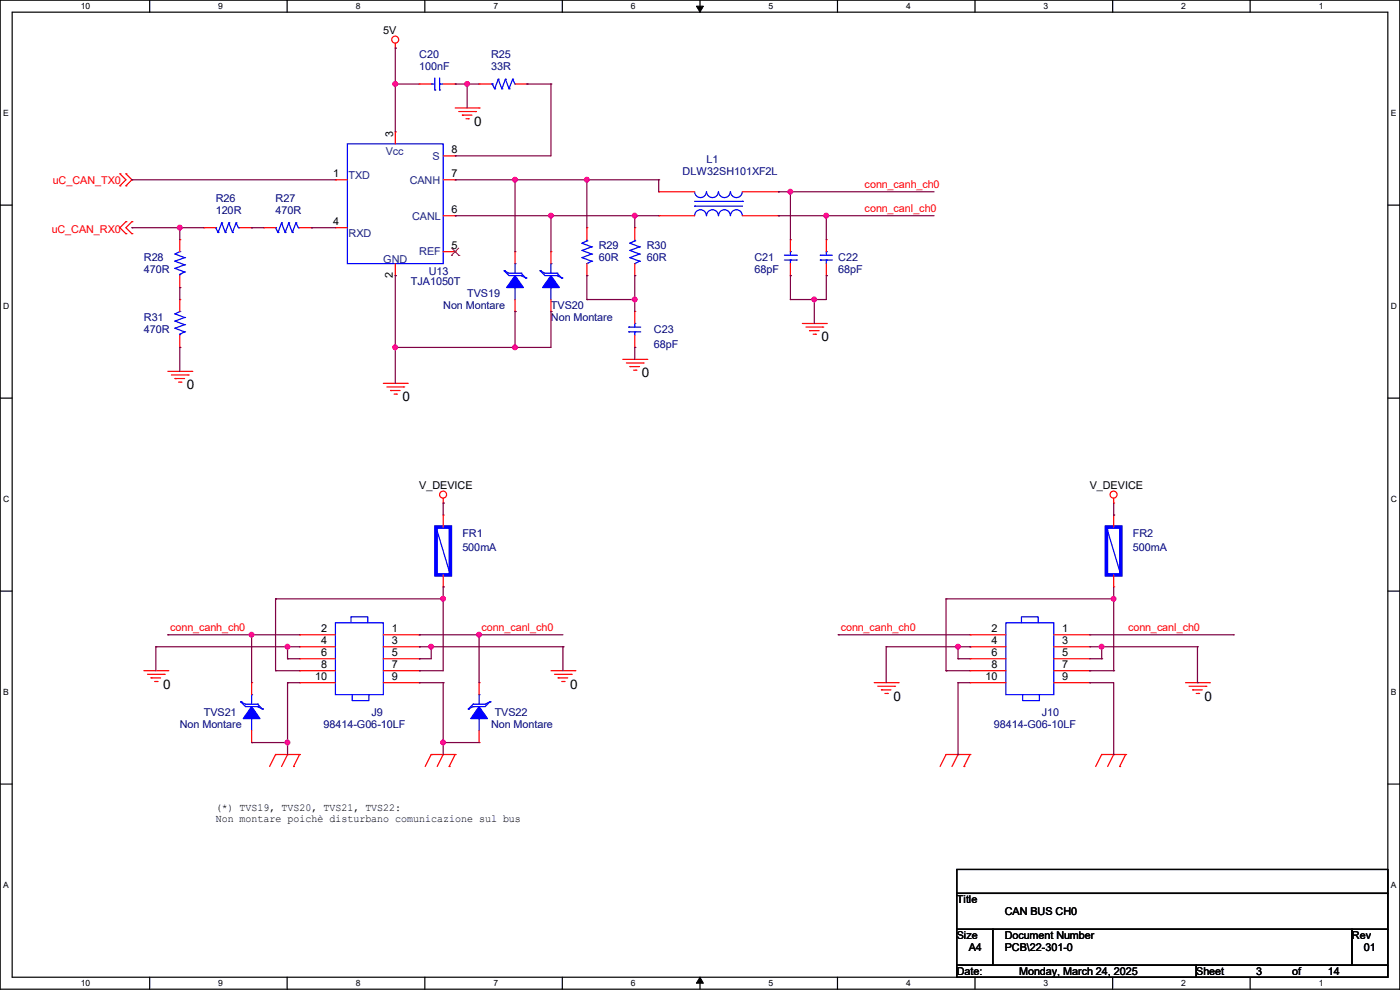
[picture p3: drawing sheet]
<svg xmlns="http://www.w3.org/2000/svg" width="297mm" height="210mm" viewBox="0 0 297 210" stroke-linecap="round" stroke-linejoin="round" font-family="sans-serif">
<path d="M0 0h297v209.8h-297zM2.6 2.6h291.8v204.7h-291.8z" fill="none" stroke="#000" stroke-width=".25"/>
<g fill="#fff">
<path d="M17.1 .3h2v2h-2z"/>
<path d="M17.1 207.6h2v1.9h-2z"/>
</g>
<path d="M31.7 0v2.6M31.7 207.3v2.5" fill="none" stroke="#000" stroke-width=".25"/>
<g fill="#fff">
<path d="M46.3 .3h1v2h-1z"/>
<path d="M46.3 207.6h1v1.9h-1z"/>
</g>
<path d="M60.9 0v2.6M60.9 207.3v2.5" fill="none" stroke="#000" stroke-width=".25"/>
<g fill="#fff">
<path d="M75.5 .3h1v2h-1z"/>
<path d="M75.5 207.6h1v1.9h-1z"/>
</g>
<path d="M90.1 0v2.6M90.1 207.3v2.5" fill="none" stroke="#000" stroke-width=".25"/>
<g fill="#fff">
<path d="M104.7 .3h1v2h-1z"/>
<path d="M104.7 207.6h1v1.9h-1z"/>
</g>
<path d="M119.3 0v2.6M119.3 207.3v2.5" fill="none" stroke="#000" stroke-width=".25"/>
<g fill="#fff">
<path d="M133.9 .3h.9v2h-.9z"/>
<path d="M133.9 207.6h.9v1.9h-.9z"/>
</g>
<path d="M148.5 0v2.6M148.5 207.3v2.5" fill="none" stroke="#000" stroke-width=".25"/>
<path d="M147.7 1.3h1.5l-.7 1.3zM148.5 207.3l.7 1.3h-1.5z" fill="#000" stroke="#000" stroke-width=".21"/>
<g fill="#fff">
<path d="M163.1 .3h.9v2h-.9z"/>
<path d="M163.1 207.6h.9v1.9h-.9z"/>
</g>
<path d="M177.7 0v2.6M177.7 207.3v2.5" fill="none" stroke="#000" stroke-width=".25"/>
<g fill="#fff">
<path d="M192.2 .3h1v2h-1z"/>
<path d="M192.2 207.6h1v1.9h-1z"/>
</g>
<path d="M206.8 0v2.6M206.8 207.3v2.5" fill="none" stroke="#000" stroke-width=".25"/>
<g fill="#fff">
<path d="M221.4 .3h1v2h-1z"/>
<path d="M221.4 207.6h1v1.9h-1z"/>
</g>
<path d="M236.1 0v2.6M236.1 207.3v2.5" fill="none" stroke="#000" stroke-width=".25"/>
<g fill="#fff">
<path d="M250.6 .3h1v2h-1z"/>
<path d="M250.6 207.6h1v1.9h-1z"/>
</g>
<path d="M265.2 0v2.6M265.2 207.3v2.5" fill="none" stroke="#000" stroke-width=".25"/>
<g fill="#fff">
<path d="M279.8 .3h1v2h-1z"/>
<path d="M279.8 207.6h1v1.9h-1z"/>
<path d="M.7 23h1.2v2h-1.2z"/>
<path d="M295.1 23h1.1v2h-1.1z"/>
<path d="M.7 64h1.2v2h-1.2z"/>
<path d="M295.1 64h1.2v2h-1.2z"/>
</g>
<path d="M0 43.5h2.6M294.4 43.5h2.6" fill="none" stroke="#000" stroke-width=".25"/>
<g fill="#fff">
<path d="M.7 104.9h1.2v2h-1.2z"/>
<path d="M295.1 104.9h1.2v2h-1.2z"/>
</g>
<path d="M0 84.5h2.6M294.4 84.5h2.6" fill="none" stroke="#000" stroke-width=".25"/>
<g fill="#fff">
<path d="M.7 145.8h1.2v2h-1.2z"/>
<path d="M295.1 145.8h1.1v2h-1.1z"/>
</g>
<path d="M0 125.4h2.6M294.4 125.4h2.6" fill="none" stroke="#000" stroke-width=".25"/>
<g fill="#fff">
<path d="M.7 186.8h1.2v2h-1.2z"/>
<path d="M295.1 186.8h1.1v2h-1.1z"/>
</g>
<path d="M0 166.3h2.6M294.4 166.3h2.6M203 184.4h91.4v5.1h-91.4zM203 189.5h91.4v7.6h-91.4zM203 197.1h7.6v7.7h-7.6zM210.6 197.1h76.2v7.7h-76.2zM286.8 197.1h7.6v7.7h-7.6zM203 204.8h50.8v2.5h-50.8zM253.8 204.8h40.6v2.5h-40.6z" fill="none" stroke="#000" stroke-width=".25"/>
<g fill="none" stroke="#f00" stroke-width=".25">
<path d="M83.9 10.2h.1M83.9 9.2v1M88.9 17.8h.1M88.9 17.8h2.6M94 17.8h2.6M96.6 17.8h.1M101.6 17.8h.1M101.6 17.8h2.6M109.3 17.8h2.5M111.8 17.8h.1M25.4 39.4h.1M25.4 36.9h.1"/>
<path d="M25.4 36.9l1.3 1.2-1.3 1.3M26.7 36.9h.1M26.7 39.4h.1M26.7 36.9l1.3 1.2-1.3 1.3M71.2 38.1h.1M71.2 38.1h2.5M83.9 28h.1M83.9 28v2.5M94 38.1h2.6M94 33.1h2.6M96.6 33.1h.1M96.6 38.1h.1"/>
<path d="M96.6 22.9h5M97.3 23.7h3.6M98.1 24.4h.1M98.1 24.4h2M98.8 25.2h.6M99.4 25.2h.1M100.9 23.7h.1M101.6 22.9h.1M26.7 47h.1M26.7 49.6h.1M26.7 47l-1.3 1.3 1.3 1.3M28 47h.1"/>
<path d="M28 49.6h.1M28 47l-1.3 1.3 1.3 1.3M38.1 50.8h.1M38.1 50.8v2.6M38.1 58.5v2.5M43.2 48.3h.1M43.2 48.3h2.6M50.8 48.3h2.6M53.4 48.3h.1M55.9 48.3h.1M55.9 48.3h2.6M63.5 48.3h2.6"/>
<path d="M66.1 48.3h.1M71.2 48.3h.1M71.2 48.3h2.5M83.9 58.5h.1M83.9 55.9v2.6M94 45.8h2.6M94 53.4h2.6M96.6 45.8h.1M96.6 53.4h.1M109.3 53.4h.1M109.3 53.4v2.5M116.9 53.4h.1"/>
<path d="M116.9 53.4v2.5M124.5 58.5h.1M124.5 48.3h.1M124.5 48.3v2.5M124.5 55.9v2.6M134.7 58.5h.1M134.7 48.3h.1M134.7 48.3v2.5M134.7 55.9v2.6M139.7 45.8h.1M139.7 40.7h.1M139.7 45.8h7.7"/>
<path d="M139.7 40.7h7.7M157.5 45.8h7.6M157.5 40.7h7.6M165.1 45.8h.1M165.1 40.7h.1M167.7 58.5h.1M167.7 50.8h.1M167.7 50.8v2.6M167.7 55.9v2.6M175.3 58.5h.1M175.3 50.8h.1M175.3 50.8v2.6"/>
<path d="M175.3 55.9v2.6M35.6 78.8h5.1M36.4 79.5h3.5M38.1 61h.1M38.1 63.5h.1M38.1 73.7h.1M38.1 63.5v2.6M38.1 71.2v2.5M39.9 79.5h.1M40.7 78.8h.1M109.3 66.1h.1M109.3 63.5v2.6"/>
<path d="M116.9 66.1h.1M116.9 63.5v2.6M132.1 76.2h5.1M132.9 77h3.5M133.6 77.8h.1M133.6 77.8h2.1M134.4 78.5h.5M134.7 73.7h.1M134.7 66.1h.1M134.7 66.1v2.5M134.7 71.2v2.5M134.9 78.5h.1"/>
<path d="M136.4 77h.1M137.2 76.2h.1M170.2 68.6h5.1M171 69.4h3.5M171.7 70.1h.1M171.7 70.1h2.1M172.5 70.9h.5M173 70.9h.1M174.5 69.4h.1M175.3 68.6h.1M37.1 80.3h.1M37.1 80.3h2.1"/>
<path d="M37.9 81.1h.5M38.4 81.1h.1M81.3 81.3h5.1M82.1 82.1h3.5M82.8 82.8h.1M82.8 82.8h2.1M83.6 83.6h.5M84.1 83.6h.1M85.6 82.1h.1M86.4 81.3h.1M94 106.7h.1M94 109.3h.1"/>
<path d="M94 105.7v1M94 109.3v2.5M236.3 106.7h.1M236.3 109.3h.1M236.3 105.7v1M236.3 109.3v2.5M63.5 134.7h.1M63.5 137.2h.1M63.5 139.7h.1M63.5 134.7h7.7M63.5 137.2h7.7M63.5 139.7h7.7"/>
<path d="M81.3 134.7h7.6M81.3 137.2h7.6M81.3 139.7h7.6M88.9 134.7h.1M88.9 137.2h.1M88.9 139.7h.1M94 124.5h.1M94 122v2.5M205.8 134.7h.1M205.8 137.2h.1M205.8 139.7h.1M205.8 134.7h7.6"/>
<path d="M205.8 137.2h7.6M205.8 139.7h7.6M223.6 134.7h7.6M223.6 137.2h7.6M223.6 139.7h7.6M231.2 134.7h.1M231.2 137.2h.1M231.2 139.7h.1M236.3 124.5h.1M236.3 122v2.5M30.5 142.3h5.1M31.3 143h3.5"/>
<path d="M32 143.8h.1M32 143.8h2.1M32.8 144.6h.5M33.3 144.6h.1M34.8 143h.1M35.6 142.3h.1M53.4 144.8h.1M53.4 157.5h.1M53.4 144.8v2.6M53.4 155v2.5M63.5 142.3h.1M63.5 144.8h.1"/>
<path d="M63.5 142.3h7.7M63.5 144.8h7.7M81.3 142.3h7.6M81.3 144.8h7.6M88.9 142.3h.1M88.9 144.8h.1M101.6 144.8h.1M101.6 157.5h.1M101.6 144.8v2.6M101.6 155v2.5M116.9 142.3h5.1M117.6 143h3.6"/>
<path d="M118.4 143.8h.1M118.4 143.8h2M119.2 144.6h.5M119.7 144.6h.1M121.2 143h.1M122 142.3h.1M185.5 144.8h5M186.2 145.6h3.6M187 146.3h.1M187 146.3h2M187.7 147.1h.6M188.3 147.1h.1"/>
<path d="M189.8 145.6h.1M190.5 144.8h.1M205.8 142.3h.1M205.8 144.8h.1M205.8 142.3h7.6M205.8 144.8h7.6M223.6 142.3h7.6M223.6 144.8h7.6M231.2 142.3h.1M231.2 144.8h.1M251.5 144.8h5.1M252.3 145.6h3.5"/>
<path d="M253 146.3h.1M253 146.3h2.1M253.8 147.1h.5M254.3 147.1h.1M255.8 145.6h.1M256.6 144.8h.1M58.5 160.1h.1M58.5 160.1l-1.3 2.5M58.5 160.1h5M61 160.1h.1M61 160.1l-1.3 2.5M62.3 162.6h.1"/>
<path d="M63.5 160.1h.1M63.5 160.1l-1.2 2.5M91.5 160.1h.1M91.5 160.1h5.1M91.5 160.1l-1.3 2.5M94 160.1h.1M94 160.1l-1.2 2.5M95.3 162.6h.1M96.6 160.1h.1M96.6 160.1l-1.3 2.5M200.7 160.1h.1M200.7 160.1h5.1"/>
<path d="M200.7 160.1l-1.3 2.5M203.2 160.1h.1M203.2 160.1l-1.2 2.5M204.5 162.6h.1M205.8 160.1h.1M205.8 160.1l-1.3 2.5M233.7 160.1h.1M233.7 160.1h5.1M233.7 160.1l-1.2 2.5M236.3 160.1h.1M236.3 160.1l-1.3 2.5M237.5 162.6h.1"/>
<path d="M238.8 160.1h.1M238.8 160.1l-1.3 2.5"/>
<circle cx="83.8" cy="8.4" r=".74"/>
<circle cx="94" cy="104.9" r=".74"/>
<circle cx="236.2" cy="104.9" r=".74"/>
</g>
<g fill="none" stroke="#00f" stroke-width=".25">
<path d="M91.5 17.8h.1M91.5 17.8h.7M92.2 19.1h.1M92.2 16.6v2.5M93.3 19.1h.1M93.3 17.8h.1M93.3 17.8h.7M93.3 16.6v2.5M104.2 17.8h.2M104.4 17.8h.1M104.4 17.8l.5 1M104.9 18.8h.1"/>
<path d="M105.7 16.8h.1M105.7 16.8l-.8 2M105.7 16.8l.8 2M106.5 18.8h.1M107.2 16.8h.1M107.2 16.8l-.7 2M107.2 16.8l.8 2M108 18.8h.1M108.8 16.8h.1M108.8 16.8l-.8 2M108.8 16.8l.5 1M109.3 17.8h.1"/>
<path d="M73.7 30.5h20.3v25.4h-20.3zM37.1 56.9h.1M37.1 55.4h.1M37.1 53.9h.1M37.1 56.9l2.1 .8M37.1 55.4l2.1 .8M37.1 53.9l2.1 .8M38.1 53.4h.1M38.1 58.2h.1M38.1 53.4l-1 .5M38.1 58.2v.3M39.2 57.7h.1"/>
<path d="M39.2 56.2h.1M39.2 54.7h.1M39.2 57.7l-1.1 .5M39.2 56.2l-2.1 .7M39.2 54.7l-2.1 .7M45.8 48.3h.1M45.8 48.3l.5 1M46.3 49.3h.1M47 47.3h.1M47 47.3l.8 2M47 47.3l-.7 2M47.8 49.3h.1"/>
<path d="M48.6 47.3h.1M48.6 47.3l.7 2M48.6 47.3l-.8 2M49.3 49.3h.1M50.1 47.3h.1M50.1 47.3l.5 1M50.1 47.3l-.8 2M50.6 48.3h.1M50.6 48.3h.2M58.5 48.3h.1M58.5 48.3l.5 1M59 49.3h.1"/>
<path d="M59.7 47.3h.1M59.7 47.3l.8 2M59.7 47.3l-.7 2M60.5 49.3h.1M61.3 47.3h.1M61.3 47.3l.7 2M61.3 47.3l-.8 2M62 49.3h.1M62.8 47.3h.1M62.8 47.3l.5 1M62.8 47.3l-.8 2M63.3 48.3h.1"/>
<path d="M63.3 48.3h.2M107 57.4h.1M107 57.4l1 1.1h2.5M107 57.4l1 .6h2.5M109.3 55.9h.1M109.3 55.9v2.1M110.5 58.5h.1M110.5 58h.1M110.5 58l1 1M110.5 58.5l1 .5M111.5 59h.1M114.6 57.4h.1"/>
<path d="M114.6 57.4l1 1.1h2.6M114.6 57.4l1 .6h2.6M116.9 55.9h.1M116.9 55.9v2.1M118.2 58.5h.1M118.2 58h.1M118.2 58l1 1M118.2 58.5l1 .5M119.2 59h.1M123.5 51.6h.1M123.5 53.1h.1M123.5 54.7h.1"/>
<path d="M123.5 51.6l2 .8M123.5 53.1l2 .8M123.5 54.7l2 .7M124.5 55.9h.1M124.5 51.1h.1M124.5 51.1l-1 .5M124.5 50.8v.3M125.5 52.4h.1M125.5 53.9h.1M125.5 55.4h.1M125.5 52.4l-2 .7M125.5 53.9l-2 .8"/>
<path d="M125.5 55.4l-1 .5M133.6 51.6h.1M133.6 53.1h.1M133.6 54.7h.1M133.6 51.6l2.1 .8M133.6 53.1l2.1 .8M133.6 54.7l2.1 .7M134.7 55.9h.1M134.7 51.1h.1M134.7 50.8v.3M134.7 51.1l-1.1 .5M135.7 52.4h.1"/>
<path d="M135.7 53.9h.1M135.7 55.4h.1M135.7 52.4l-2.1 .7M135.7 53.9l-2.1 .8M135.7 55.4l-1 .5M147.4 45.8a1.25 1.25 0 0 1 1.2-1.3 1.25 1.25 0 0 1 1.3 1.3 1.27 1.27 0 0 1 1.2-1.3 1.27 1.27 0 0 1 1.3 1.3M147.4 43.7h.1M147.4 40.7a1.25 1.25 0 0 0 1.2 1.2 1.25 1.25 0 0 0 1.3-1.2 1.27 1.27 0 0 0 1.2 1.2 1.27 1.27 0 0 0 1.3-1.2M147.4 42.7h10.1M147.4 43.7h10.1M152.4 40.7a1.25 1.25 0 0 0 1.3 1.2 1.25 1.25 0 0 0 1.2-1.2M152.4 45.8a1.25 1.25 0 0 1 1.3-1.3 1.25 1.25 0 0 1 1.2 1.3"/>
<path d="M155 45.8a1.25 1.25 0 0 1 1.2-1.3 1.25 1.25 0 0 1 1.3 1.3M155 40.7a1.25 1.25 0 0 0 1.2 1.2 1.25 1.25 0 0 0 1.3-1.2M157.5 42.7h.1M166.4 55.2h2.6M166.4 54.1h2.6M167.7 53.4h.1M167.7 55.2h.1M167.7 53.4v.7M167.7 55.2v.7M169 55.2h.1M169 54.1h.1M174 55.2h.1"/>
<path d="M174 54.1h.1M174 55.2h2.6M174 54.1h2.6M175.3 53.4h.1M175.3 55.2h.1M175.3 53.4v.7M175.3 55.2v.7M37.1 69.6h.1M37.1 68.1h.1M37.1 66.6h.1M37.1 69.6l2.1 .8M37.1 68.1l2.1 .8"/>
<path d="M37.1 66.6l2.1 .8M38.1 66.1h.1M38.1 70.9h.1M38.1 70.9v.3M38.1 66.1l-1 .5M39.2 70.4h.1M39.2 68.9h.1M39.2 67.4h.1M39.2 70.4l-1.1 .5M39.2 68.9l-2.1 .7M39.2 67.4l-2.1 .7M109.3 61h.1"/>
<path d="M109.3 61v2.5M116.9 61h.1M116.9 61v2.5M133.4 70.4h.1M133.4 69.4h.1M133.4 70.4h2.5M133.4 69.4h2.5M134.7 68.6h.1M134.7 70.4h.1M134.7 68.6v.8M134.7 70.4v.8M92.5 111.8h.1"/>
<path d="M92.5 111.8l3 10.2M234.7 111.8h.1M234.7 111.8l3.1 10.2M71.2 132.1h10.1v15.3h-10.1zM74.5 132.1v-1.2h3.5v1.2M213.4 132.1h10.2v15.3h-10.2zM216.7 132.1v-1.2h3.6v1.2M51.1 148.9h.1M51.1 148.9l1 1h2.6M51.1 148.9l1 .5h2.6M53.4 147.4h.1M53.4 152.4h.1"/>
<path d="M53.4 147.4v2M53.4 152.4v2.6M54.7 149.9h.1M54.7 149.4h.1M54.7 149.4l1 1M54.7 149.9l1 .5M55.7 150.4h.1M74.7 147.4v1.2h3.6v-1.2M99.4 150.4h.1M100.4 149.9h.1M100.4 149.4h.1M100.4 149.4l-1 1"/>
<path d="M100.4 149.9l-1 .5M101.6 147.4h.1M101.6 152.4h.1M101.6 147.4v2M101.6 152.4v2.6M103.9 148.9h.1M103.9 148.9l-1 1h-2.5M103.9 148.9l-1 .5h-2.5M217 147.4v1.2h3.5v-1.2"/>
</g>
<path d="M95.8 54.2h.1M95.8 52.6l1.6 1.6M97.3 52.6l-1.5 1.6M97.4 54.2h.1" fill="none" stroke="#804000" stroke-width=".21"/>
<g fill="#00f" stroke="#00f" stroke-width=".25">
<path d="M109.3 58.5l1.7 2.5h-3.5z" fill-rule="evenodd"/>
<path d="M116.9 58.5l1.8 2.5h-3.6z" fill-rule="evenodd"/>
<path d="M53.4 149.9l1.8 2.5h-3.6z" fill-rule="evenodd"/>
<path d="M101.6 149.9l1.8 2.5h-3.5z" fill-rule="evenodd"/>
</g>
<path d="M92.5 111.8h3v10.2h-3zM234.7 111.8h3.1v10.2h-3.1z" fill="none" stroke="#00f" stroke-width=".76"/>
<g fill="none" stroke="#800040" stroke-width=".25">
<path d="M83.9 10.2h.1M83.9 17.8h.1M83.9 10.2v17.8M83.9 17.8h5M96.6 17.8h.1M96.6 17.8h5M99.1 17.8h.1M99.1 17.8v5.1M111.8 17.8h.1M111.8 17.8h5.1M116.9 17.8h.1M116.9 17.8v15.3h-20.3"/>
<path d="M28 38.1h.1M28 38.1h43.2M96.6 33.1h.1M96.6 38.1h.1M96.6 38.1h43.1M109.3 38.1h.1M109.3 38.1v15.3M124.5 38.1h.1M124.5 38.1v10.2M139.7 38.1h.1M139.7 38.1v2.6M28 48.3h.1"/>
<path d="M28 48.3h15.2M38.1 48.3h.1M38.1 48.3v2.5M53.4 48.3h.1M53.4 48.3h2.5M66.1 48.3h.1M66.1 48.3h5.1M83.9 58.5h.1M83.9 58.5v22.8M96.6 45.8h.1M96.6 45.8h43.1M116.9 45.8h.1"/>
<path d="M116.9 45.8v7.6M124.5 58.5h.1M124.5 58.5v5M134.7 45.8h.1M134.7 58.5h.1M134.7 45.8v2.5M134.7 58.5v7.6M165.1 40.7h.1M165.1 45.8h.1M165.1 45.8h33.1M165.1 40.7h33.1M167.7 40.7h.1"/>
<path d="M167.7 58.5h.1M167.7 40.7v10.1M167.7 58.5v5M175.3 45.8h.1M175.3 58.5h.1M175.3 45.8v5M175.3 58.5v5h-7.6M38.1 61h.1M38.1 73.7h.1M38.1 61v2.5M38.1 73.7v5.1M83.9 73.7h.1"/>
<path d="M109.3 66.1h.1M109.3 73.7h.1M109.3 66.1v7.6M116.9 66.1h.1M116.9 66.1v7.6h-33M124.5 63.5h.1M124.5 63.5h10.2M134.7 73.7h.1M134.7 63.5h.1M134.7 73.7v2.5M167.7 63.5h.1M172.8 63.5h.1"/>
<path d="M172.8 63.5v5.1M94 106.7h.1M94 106.7v2.6M236.3 109.3h.1M236.3 106.7v2.6M33.1 137.2h.1M33.1 137.2h30.4M33.1 137.2v5.1M35.6 134.7h.1M35.6 134.7h27.9M53.4 134.7h.1M53.4 134.7v10.1"/>
<path d="M58.5 127h.1M58.5 127v15.3M58.5 127h35.5M61 137.2h.1M61 139.7h.1M61 137.2v2.5M61 139.7h2.5M88.9 134.7h.1M88.9 137.2h.1M88.9 139.7h.1M88.9 134.7h30.5M88.9 137.2h30.5"/>
<path d="M91.5 137.2h.1M91.5 137.2v2.5h-2.6M94 124.5h.1M94 127h.1M94 124.5v17.8h-5.1M101.6 134.7h.1M101.6 134.7v10.1M119.4 137.2h.1M119.4 137.2v5.1M177.8 134.7h.1M177.8 134.7h28M188 137.2h.1"/>
<path d="M188 137.2h17.8M188 137.2v7.6M200.7 127h.1M200.7 127h35.6M200.7 127v15.3M203.2 137.2h.1M203.2 139.7h.1M203.2 139.7h2.6M203.2 137.2v2.5M205.8 137.2h.1M231.2 134.7h30.5M231.2 137.2h22.8"/>
<path d="M231.2 139.7h2.5M233.7 137.2h.1M233.7 139.7h.1M233.7 137.2v2.5M236.3 127h.1M236.3 124.5v17.8M254 137.2h.1M254 137.2v7.6M261.7 134.7h.1M53.4 157.5h.1M53.4 157.5h7.6M58.5 142.3h.1"/>
<path d="M58.5 142.3h5M61 144.8h.1M61 157.5h.1M61 144.8h2.5M61 144.8v15.3M88.9 144.8h.1M88.9 142.3h.1M88.9 144.8h5.1M94 144.8h.1M94 157.5h.1M94 157.5h7.6M94 144.8v15.3"/>
<path d="M200.7 142.3h.1M200.7 142.3h5.1M203.2 144.8h.1M203.2 144.8h2.6M203.2 144.8v15.3M231.2 142.3h.1M231.2 144.8h.1M231.2 144.8h5.1v15.3M231.2 142.3h5.1M236.3 142.3h.1M254 144.8h.1M203.2 160.1h.1"/>
<path d="M236.3 160.1h.1"/>
</g>
<g fill="#f0f" stroke="#f0f" stroke-width=".25">
<circle cx="83.8" cy="17.8" r=".49"/>
<circle cx="99.1" cy="17.8" r=".49"/>
<circle cx="38.1" cy="48.3" r=".49"/>
<circle cx="116.9" cy="45.7" r=".49"/>
<circle cx="124.5" cy="38.1" r=".49"/>
<circle cx="109.2" cy="38.1" r=".49"/>
<circle cx="109.2" cy="73.7" r=".49"/>
<circle cx="83.8" cy="73.7" r=".49"/>
<circle cx="134.6" cy="45.7" r=".49"/>
<circle cx="134.6" cy="63.5" r=".49"/>
<circle cx="167.7" cy="40.7" r=".49"/>
<circle cx="175.3" cy="45.7" r=".49"/>
<circle cx="172.7" cy="63.5" r=".49"/>
<circle cx="53.4" cy="134.6" r=".49"/>
<circle cx="61" cy="157.5" r=".49"/>
<circle cx="101.6" cy="134.6" r=".49"/>
<circle cx="94" cy="157.5" r=".49"/>
<circle cx="91.5" cy="137.2" r=".49"/>
<circle cx="61" cy="137.2" r=".49"/>
<circle cx="94" cy="127" r=".49"/>
<circle cx="236.2" cy="127" r=".49"/>
<circle cx="203.2" cy="137.2" r=".49"/>
<circle cx="233.7" cy="137.2" r=".49"/>
</g>
<g font-size="2.8">
<text x="100.6" y="26.7">0</text>
<text x="174.3" y="72.4">0</text>
<text x="39.7" y="82.6">0</text>
<text x="136.2" y="80.1">0</text>
<text x="85.4" y="85.1">0</text>
<text x="34.6" y="146.1">0</text>
<text x="120.9" y="146.1">0</text>
<text x="189.5" y="148.6">0</text>
<text x="255.6" y="148.6">0</text>
</g>
<g font-size="2.3">
<text x="81.3" y="7.2">5V</text>
<text x="83.4" y="29" transform="rotate(-90 83.4 29)">3</text>
<text x="95.8" y="32.5">8</text>
<text x="70.7" y="37.6">1</text>
<text x="95.8" y="37.6">7</text>
<text x="70.7" y="47.8">4</text>
<text x="95.8" y="45.2">6</text>
<text x="95.8" y="52.8">5</text>
<text x="83.3" y="59" transform="rotate(-90 83.3 59)">2</text>
<text x="88.9" y="103.7">V_DEVICE</text>
<text x="231.2" y="103.7">V_DEVICE</text>
<text x="68.1" y="134.1">2</text>
<text x="68.1" y="136.7">4</text>
<text x="83.1" y="134.1">1</text>
<text x="83.1" y="136.7">3</text>
<text x="210.4" y="134.1">2</text>
<text x="210.4" y="136.7">4</text>
<text x="225.3" y="134.1">1</text>
<text x="225.3" y="136.7">3</text>
<text x="68.1" y="139.2">6</text>
<text x="68.1" y="141.7">8</text>
<text x="83.1" y="139.2">5</text>
<text x="83.1" y="141.7">7</text>
<text x="210.4" y="139.2">6</text>
<text x="210.4" y="141.7">8</text>
<text x="225.3" y="139.2">5</text>
<text x="225.3" y="141.7">7</text>
<text x="66.8" y="144.3">10</text>
<text x="83.1" y="144.3">9</text>
<text x="209.1" y="144.3">10</text>
<text x="225.3" y="144.3">9</text>
<text x="45.8" y="172.1">(*) TVS19, TVS20, TVS21, TVS22:</text>
<text x="45.8" y="174.4">Non montare poichè disturbano comunicazione sul bus</text>
<text x="203" y="191.6">Title</text>
<text x="213.2" y="194.1">CAN BUS CH0</text>
<text x="203" y="199.2">Size</text>
<text x="205.5" y="201.8">A4</text>
<text x="213.1" y="199.2">Document Number</text>
<text x="213.2" y="201.8">PCB\22-301-0</text>
<text x="286.8" y="199.2">Rev</text>
<text x="289.4" y="201.8">01</text>
<text x="203" y="206.8">Date:</text>
<text x="216.2" y="206.8">Monday, March 24, 2025</text>
<text x="253.8" y="206.8">Sheet</text>
<text x="266.5" y="206.8">3</text>
<text x="274.1" y="206.8">of</text>
<text x="281.7" y="206.8">14</text>
</g>
<g font-size="2.3" fill="#000080">
<text x="88.9" y="12.3">C20</text>
<text x="88.9" y="14.8">100nF</text>
<text x="104.2" y="12.3">R25</text>
<text x="104.2" y="14.8">33R</text>
<text x="149.9" y="34.6">L1</text>
<text x="144.8" y="37.2">DLW32SH101XF2L</text>
<text x="45.8" y="42.8">R26</text>
<text x="45.8" y="45.3">120R</text>
<text x="58.5" y="42.8">R27</text>
<text x="58.5" y="45.3">470R</text>
<text x="127" y="52.9">R29</text>
<text x="137.2" y="52.9">R30</text>
<text x="30.5" y="55.5">R28</text>
<text x="30.5" y="58">470R</text>
<text x="91" y="58.3">U13</text>
<text x="127" y="55.5">60R</text>
<text x="137.2" y="55.5">60R</text>
<text x="160.1" y="55.5">C21</text>
<text x="160.1" y="58">68pF</text>
<text x="177.8" y="55.5">C22</text>
<text x="177.8" y="58">68pF</text>
<text x="87.2" y="60.5">TJA1050T</text>
<text x="94" y="65.6">Non Montare</text>
<text x="99.1" y="63.1">TVS19</text>
<text x="116.9" y="65.6">TVS20</text>
<text x="30.5" y="68.2">R31</text>
<text x="30.5" y="70.7">470R</text>
<text x="116.9" y="68.2">Non Montare</text>
<text x="138.7" y="70.7">C23</text>
<text x="138.7" y="73.7">68pF</text>
<text x="98.1" y="113.9">FR1</text>
<text x="240.3" y="113.9">FR2</text>
<text x="98.1" y="116.9">500mA</text>
<text x="240.3" y="116.9">500mA</text>
<text x="38.1" y="154.5">Non Montare</text>
<text x="43.2" y="152">TVS21</text>
<text x="68.6" y="154.5">98414-G06-10LF</text>
<text x="78.8" y="152">J9</text>
<text x="104.2" y="154.5">Non Montare</text>
<text x="104.9" y="152">TVS22</text>
<text x="210.9" y="154.5">98414-G06-10LF</text>
<text x="221" y="152">J10</text>
</g>
<g font-size="2.3" fill="#004080">
<text x="81.8" y="32.9">Vcc</text>
<text x="91.7" y="33.9">S</text>
<text x="74" y="37.9">TXD</text>
<text x="86.9" y="38.9">CANH</text>
<text x="87.4" y="46.6">CANL</text>
<text x="74" y="50.4">RXD</text>
<text x="81.3" y="55.7">GND</text>
<text x="88.9" y="54.2">REF</text>
</g>
<g font-size="2.3" fill="#f00">
<text x="11.2" y="38.9">uC_CAN_TX0</text>
<text x="183.4" y="40">conn_canh_ch0</text>
<text x="183.4" y="45">conn_canl_ch0</text>
<text x="11" y="49.4">uC_CAN_RX0</text>
<text x="36.1" y="133.9">conn_canh_ch0</text>
<text x="102.2" y="133.9">conn_canl_ch0</text>
<text x="178.4" y="133.9">conn_canh_ch0</text>
<text x="239.3" y="133.9">conn_canl_ch0</text>
</g>
<g font-size="1.8">
<text x="17.1" y="1.9">10</text>
<text x="46.3" y="1.9">9</text>
<text x="75.5" y="1.9">8</text>
<text x="104.7" y="1.9">7</text>
<text x="133.9" y="1.9">6</text>
<text x="163.1" y="1.9">5</text>
<text x="192.2" y="1.9">4</text>
<text x="221.4" y="1.9">3</text>
<text x="250.6" y="1.9">2</text>
<text x="279.8" y="1.9">1</text>
<text x=".7" y="24.6">E</text>
<text x="295.1" y="24.6">E</text>
<text x=".7" y="65.6">D</text>
<text x="295.1" y="65.6">D</text>
<text x=".7" y="106.5">C</text>
<text x="295.1" y="106.5">C</text>
<text x=".7" y="147.4">B</text>
<text x="295.1" y="147.4">B</text>
<text x=".7" y="188.4">A</text>
<text x="295.1" y="188.4">A</text>
<text x="17.1" y="209.2">10</text>
<text x="46.3" y="209.2">9</text>
<text x="75.5" y="209.2">8</text>
<text x="104.7" y="209.2">7</text>
<text x="133.9" y="209.2">6</text>
<text x="163.1" y="209.2">5</text>
<text x="192.2" y="209.2">4</text>
<text x="221.4" y="209.2">3</text>
<text x="250.6" y="209.2">2</text>
<text x="279.8" y="209.2">1</text>
</g>
</svg>
